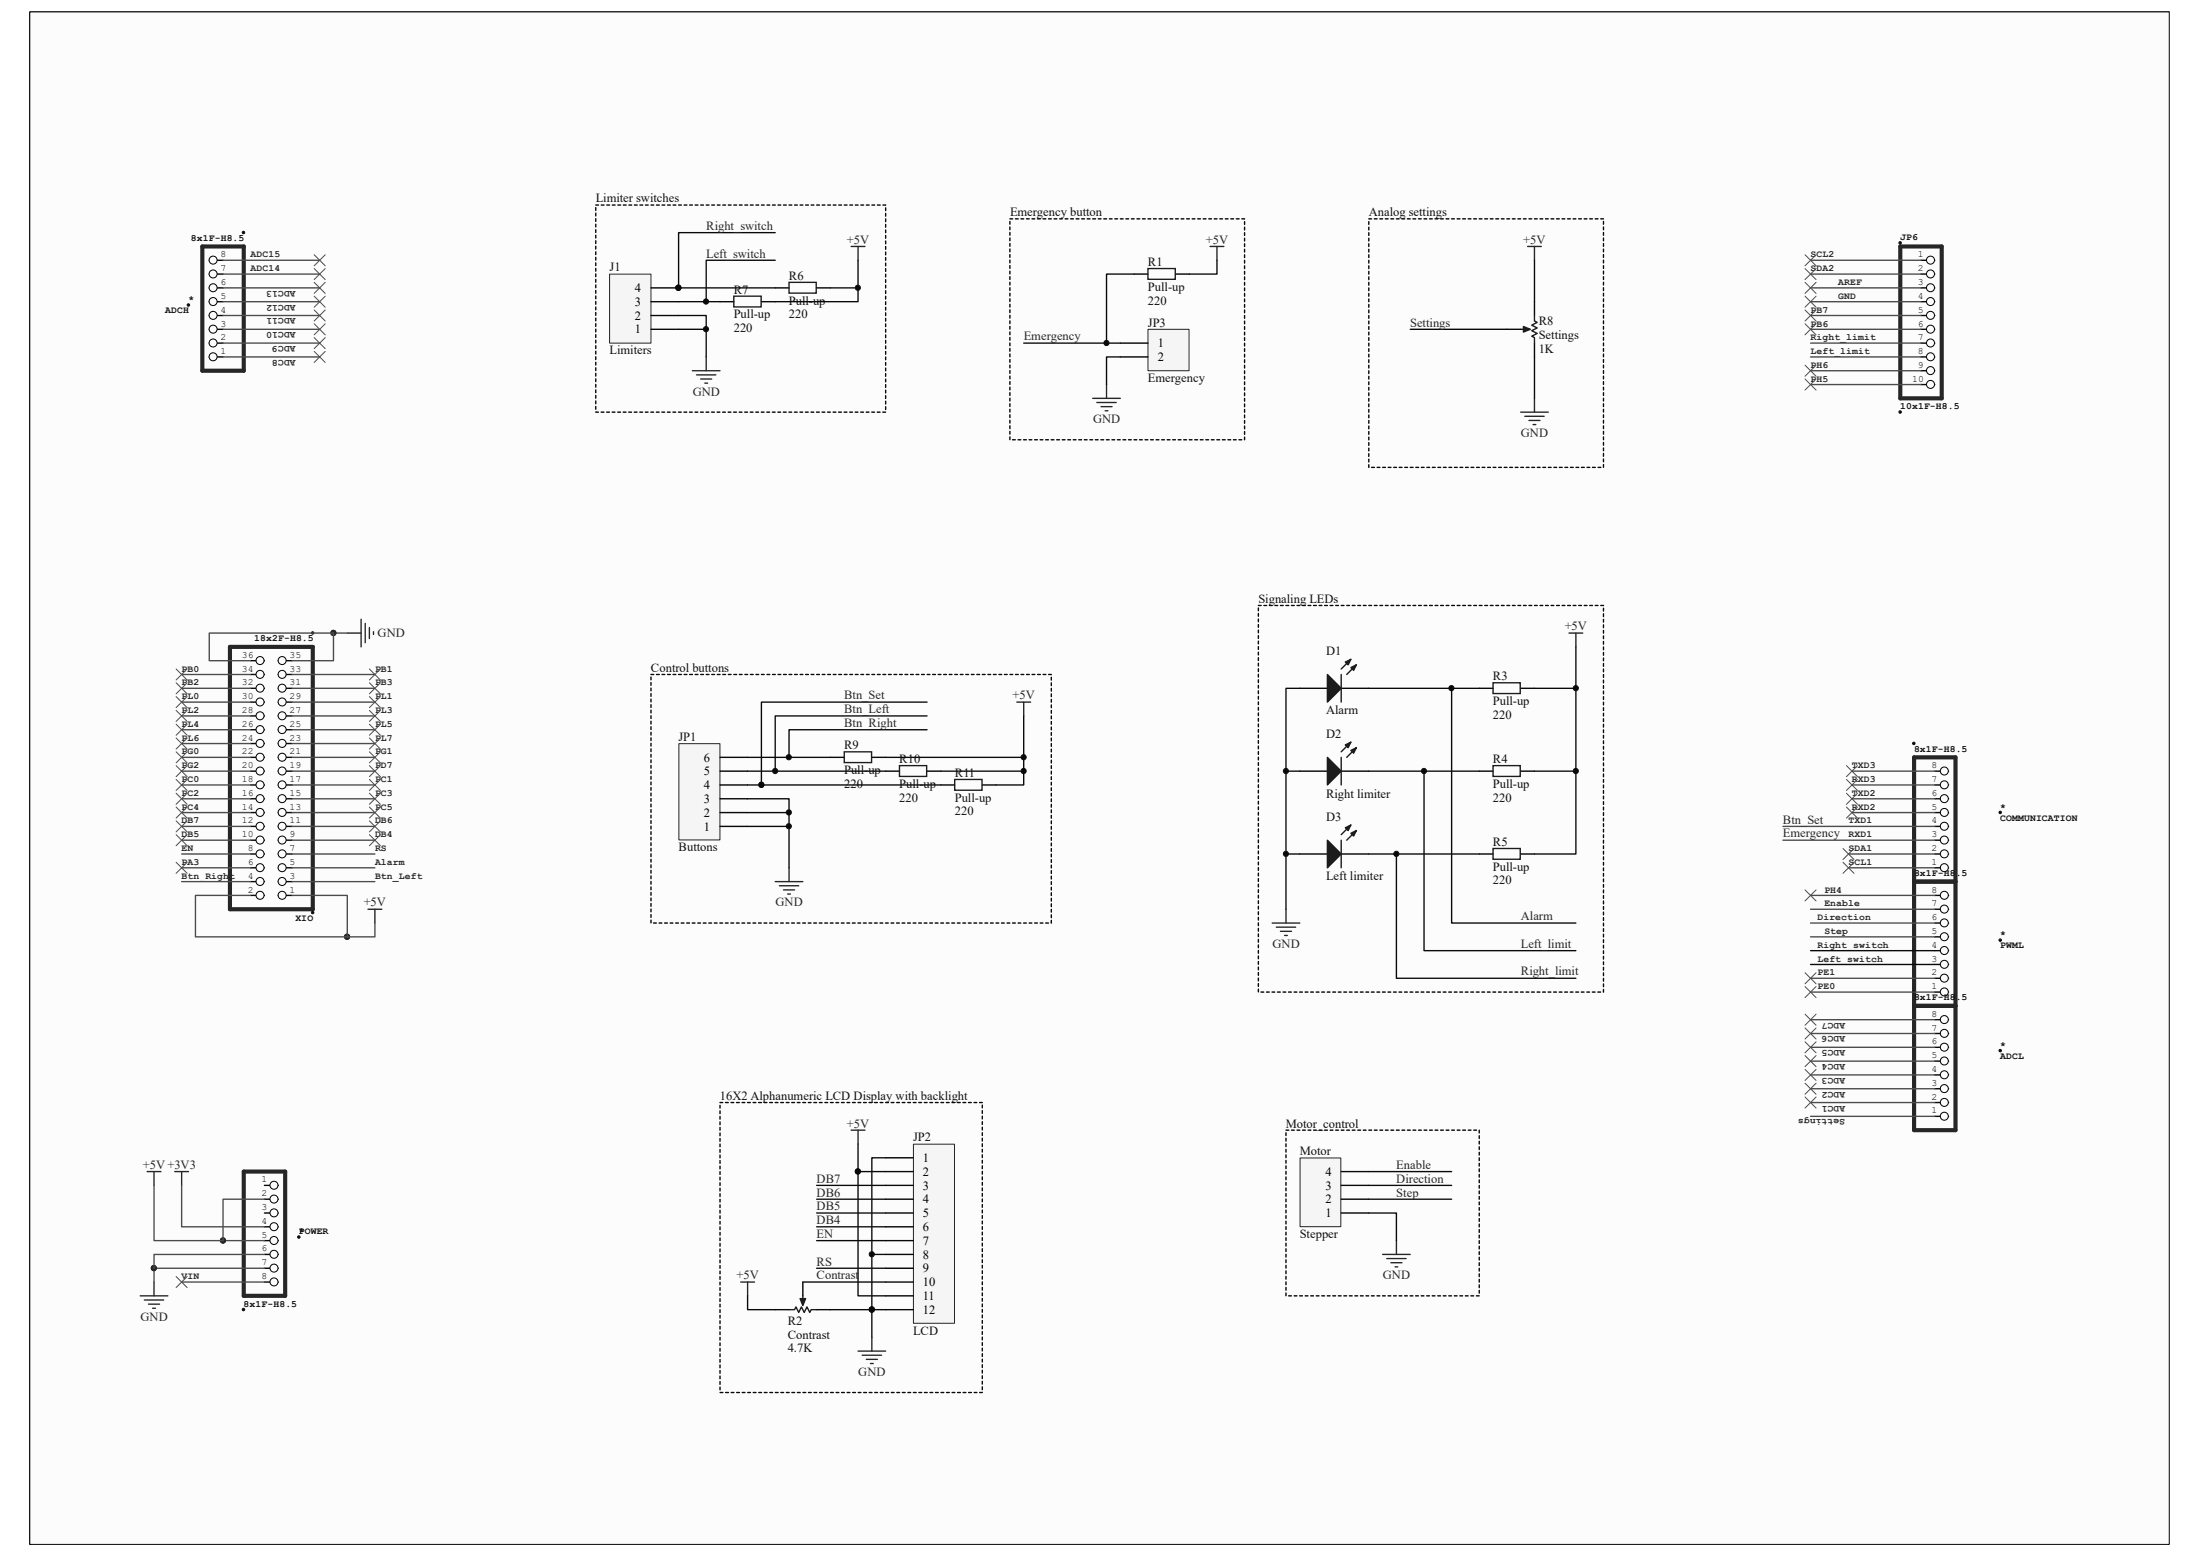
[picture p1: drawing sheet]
<svg xmlns="http://www.w3.org/2000/svg" width="297mm" height="210mm" viewBox="0 0 297 210" stroke-linecap="round" stroke-linejoin="round" font-family="sans-serif">
<path d="M4.1 1.7h288.8v206.7h-288.8z" fill="#fcfcfc"/>
<path d="M4 1.6h288.9v206.8h-288.9z" fill="none" stroke="#000" stroke-width=".14"/>
<path d="M4.1 1.7h288.8v206.7h-288.8z" fill="#fcfcfc"/>
<path d="M4 1.6h288.9v206.8h-288.9z" fill="none" stroke="#000" stroke-width=".14"/>
<g fill="#0e0e0e" stroke="#0e0e0e" stroke-width=".14">
<circle cx="20.8" cy="171.2" r=".35"/>
<circle cx="30.1" cy="167.4" r=".35"/>
<circle cx="45" cy="85.4" r=".35"/>
<circle cx="46.9" cy="126.4" r=".35"/>
</g>
<path d="M258.4 119h5.6v16.8h-5.6z" fill="none" stroke="#262626" stroke-width=".56"/>
<path d="M261.2 133.9h1.9" fill="none" stroke="#000" stroke-width=".19"/>
<circle cx="262.5" cy="133.9" r=".54" fill="#fcfcfc" stroke="#000" stroke-width=".14"/>
<path d="M261.2 132h1.9" fill="none" stroke="#000" stroke-width=".19"/>
<circle cx="262.5" cy="132" r=".54" fill="#fcfcfc" stroke="#000" stroke-width=".14"/>
<path d="M261.2 130.2h1.9" fill="none" stroke="#000" stroke-width=".19"/>
<circle cx="262.5" cy="130.2" r=".54" fill="#fcfcfc" stroke="#000" stroke-width=".14"/>
<path d="M261.2 128.3h1.9" fill="none" stroke="#000" stroke-width=".19"/>
<circle cx="262.5" cy="128.3" r=".54" fill="#fcfcfc" stroke="#000" stroke-width=".14"/>
<path d="M261.2 126.4h1.9" fill="none" stroke="#000" stroke-width=".19"/>
<circle cx="262.5" cy="126.4" r=".54" fill="#fcfcfc" stroke="#000" stroke-width=".14"/>
<path d="M261.2 124.6h1.9" fill="none" stroke="#000" stroke-width=".19"/>
<circle cx="262.5" cy="124.6" r=".54" fill="#fcfcfc" stroke="#000" stroke-width=".14"/>
<path d="M261.2 122.7h1.9" fill="none" stroke="#000" stroke-width=".19"/>
<circle cx="262.5" cy="122.7" r=".54" fill="#fcfcfc" stroke="#000" stroke-width=".14"/>
<path d="M261.2 120.9h1.9" fill="none" stroke="#000" stroke-width=".19"/>
<circle cx="262.5" cy="120.8" r=".54" fill="#fcfcfc" stroke="#000" stroke-width=".14"/>
<g fill="#0e0e0e" stroke="#0e0e0e" stroke-width=".14">
<circle cx="270" cy="126.9" r=".17"/>
<circle cx="258.4" cy="117.1" r=".17"/>
</g>
<path d="M258.4 135.8h5.6v16.7h-5.6z" fill="none" stroke="#262626" stroke-width=".56"/>
<path d="M261.2 150.7h1.9" fill="none" stroke="#000" stroke-width=".19"/>
<circle cx="262.5" cy="150.7" r=".54" fill="#fcfcfc" stroke="#000" stroke-width=".14"/>
<path d="M261.2 148.8h1.9" fill="none" stroke="#000" stroke-width=".19"/>
<circle cx="262.5" cy="148.8" r=".54" fill="#fcfcfc" stroke="#000" stroke-width=".14"/>
<path d="M261.2 146.9h1.9" fill="none" stroke="#000" stroke-width=".19"/>
<circle cx="262.5" cy="146.9" r=".54" fill="#fcfcfc" stroke="#000" stroke-width=".14"/>
<path d="M261.2 145.1h1.9" fill="none" stroke="#000" stroke-width=".19"/>
<circle cx="262.5" cy="145.1" r=".54" fill="#fcfcfc" stroke="#000" stroke-width=".14"/>
<path d="M261.2 143.2h1.9" fill="none" stroke="#000" stroke-width=".19"/>
<circle cx="262.5" cy="143.2" r=".54" fill="#fcfcfc" stroke="#000" stroke-width=".14"/>
<path d="M261.2 141.4h1.9" fill="none" stroke="#000" stroke-width=".19"/>
<circle cx="262.5" cy="141.3" r=".54" fill="#fcfcfc" stroke="#000" stroke-width=".14"/>
<path d="M261.2 139.5h1.9" fill="none" stroke="#000" stroke-width=".19"/>
<circle cx="262.5" cy="139.5" r=".54" fill="#fcfcfc" stroke="#000" stroke-width=".14"/>
<path d="M261.2 137.6h1.9" fill="none" stroke="#000" stroke-width=".19"/>
<circle cx="262.5" cy="137.6" r=".54" fill="#fcfcfc" stroke="#000" stroke-width=".14"/>
<g fill="#0e0e0e" stroke="#0e0e0e" stroke-width=".14">
<circle cx="270" cy="141.8" r=".17"/>
<circle cx="258.4" cy="133.9" r=".17"/>
</g>
<path d="M258.4 102.2h5.6v16.8h-5.6z" fill="none" stroke="#262626" stroke-width=".56"/>
<path d="M261.2 117.1h1.9" fill="none" stroke="#000" stroke-width=".19"/>
<circle cx="262.5" cy="117.1" r=".54" fill="#fcfcfc" stroke="#000" stroke-width=".14"/>
<path d="M261.2 115.3h1.9" fill="none" stroke="#000" stroke-width=".19"/>
<circle cx="262.5" cy="115.2" r=".54" fill="#fcfcfc" stroke="#000" stroke-width=".14"/>
<path d="M261.2 113.4h1.9" fill="none" stroke="#000" stroke-width=".19"/>
<circle cx="262.5" cy="113.4" r=".54" fill="#fcfcfc" stroke="#000" stroke-width=".14"/>
<path d="M261.2 111.5h1.9" fill="none" stroke="#000" stroke-width=".19"/>
<circle cx="262.5" cy="111.5" r=".54" fill="#fcfcfc" stroke="#000" stroke-width=".14"/>
<path d="M261.2 109.7h1.9" fill="none" stroke="#000" stroke-width=".19"/>
<circle cx="262.5" cy="109.7" r=".54" fill="#fcfcfc" stroke="#000" stroke-width=".14"/>
<path d="M261.2 107.8h1.9" fill="none" stroke="#000" stroke-width=".19"/>
<circle cx="262.5" cy="107.8" r=".54" fill="#fcfcfc" stroke="#000" stroke-width=".14"/>
<path d="M261.2 105.9h1.9" fill="none" stroke="#000" stroke-width=".19"/>
<circle cx="262.5" cy="105.9" r=".54" fill="#fcfcfc" stroke="#000" stroke-width=".14"/>
<path d="M261.2 104.1h1.9" fill="none" stroke="#000" stroke-width=".19"/>
<circle cx="262.5" cy="104.1" r=".54" fill="#fcfcfc" stroke="#000" stroke-width=".14"/>
<g fill="#0e0e0e" stroke="#0e0e0e" stroke-width=".14">
<circle cx="270" cy="109.7" r=".17"/>
<circle cx="258.4" cy="100.3" r=".17"/>
</g>
<path d="M27.3 33.3h5.6v16.7h-5.6z" fill="none" stroke="#262626" stroke-width=".56"/>
<path d="M28.2 48.2h1.9" fill="none" stroke="#000" stroke-width=".19"/>
<circle cx="28.8" cy="48.2" r=".54" fill="#fcfcfc" stroke="#000" stroke-width=".14"/>
<path d="M28.2 46.3h1.9" fill="none" stroke="#000" stroke-width=".19"/>
<circle cx="28.8" cy="46.3" r=".54" fill="#fcfcfc" stroke="#000" stroke-width=".14"/>
<path d="M28.2 44.4h1.9" fill="none" stroke="#000" stroke-width=".19"/>
<circle cx="28.8" cy="44.4" r=".54" fill="#fcfcfc" stroke="#000" stroke-width=".14"/>
<path d="M28.2 42.6h1.9" fill="none" stroke="#000" stroke-width=".19"/>
<circle cx="28.8" cy="42.6" r=".54" fill="#fcfcfc" stroke="#000" stroke-width=".14"/>
<path d="M28.2 40.7h1.9" fill="none" stroke="#000" stroke-width=".19"/>
<circle cx="28.8" cy="40.7" r=".54" fill="#fcfcfc" stroke="#000" stroke-width=".14"/>
<path d="M28.2 38.9h1.9" fill="none" stroke="#000" stroke-width=".19"/>
<circle cx="28.8" cy="38.8" r=".54" fill="#fcfcfc" stroke="#000" stroke-width=".14"/>
<path d="M28.2 37h1.9" fill="none" stroke="#000" stroke-width=".19"/>
<circle cx="28.8" cy="37" r=".54" fill="#fcfcfc" stroke="#000" stroke-width=".14"/>
<path d="M28.2 35.1h1.9" fill="none" stroke="#000" stroke-width=".19"/>
<circle cx="28.8" cy="35.1" r=".54" fill="#fcfcfc" stroke="#000" stroke-width=".14"/>
<g fill="#0e0e0e" stroke="#0e0e0e" stroke-width=".14">
<circle cx="25.4" cy="41.2" r=".17"/>
<circle cx="32.9" cy="31.4" r=".17"/>
</g>
<path d="M31 87.3h11.2v35.4h-11.2z" fill="none" stroke="#262626" stroke-width=".56"/>
<path d="M37.6 120.9h1.8" fill="none" stroke="#000" stroke-width=".19"/>
<circle cx="38.1" cy="120.8" r=".54" fill="#fcfcfc" stroke="#000" stroke-width=".14"/>
<path d="M33.8 120.9h1.9" fill="none" stroke="#000" stroke-width=".19"/>
<circle cx="35.1" cy="120.8" r=".54" fill="#fcfcfc" stroke="#000" stroke-width=".14"/>
<path d="M37.6 119h1.8" fill="none" stroke="#000" stroke-width=".19"/>
<circle cx="38.1" cy="119" r=".54" fill="#fcfcfc" stroke="#000" stroke-width=".14"/>
<path d="M33.8 119h1.9" fill="none" stroke="#000" stroke-width=".19"/>
<circle cx="35.1" cy="119" r=".54" fill="#fcfcfc" stroke="#000" stroke-width=".14"/>
<path d="M37.6 117.1h1.8" fill="none" stroke="#000" stroke-width=".19"/>
<circle cx="38.1" cy="117.1" r=".54" fill="#fcfcfc" stroke="#000" stroke-width=".14"/>
<path d="M33.8 117.1h1.9" fill="none" stroke="#000" stroke-width=".19"/>
<circle cx="35.1" cy="117.1" r=".54" fill="#fcfcfc" stroke="#000" stroke-width=".14"/>
<path d="M37.6 115.3h1.8" fill="none" stroke="#000" stroke-width=".19"/>
<circle cx="38.1" cy="115.2" r=".54" fill="#fcfcfc" stroke="#000" stroke-width=".14"/>
<path d="M33.8 115.3h1.9" fill="none" stroke="#000" stroke-width=".19"/>
<circle cx="35.1" cy="115.2" r=".54" fill="#fcfcfc" stroke="#000" stroke-width=".14"/>
<path d="M37.6 113.4h1.8" fill="none" stroke="#000" stroke-width=".19"/>
<circle cx="38.1" cy="113.4" r=".54" fill="#fcfcfc" stroke="#000" stroke-width=".14"/>
<path d="M33.8 113.4h1.9" fill="none" stroke="#000" stroke-width=".19"/>
<circle cx="35.1" cy="113.4" r=".54" fill="#fcfcfc" stroke="#000" stroke-width=".14"/>
<path d="M37.6 111.5h1.8" fill="none" stroke="#000" stroke-width=".19"/>
<circle cx="38.1" cy="111.5" r=".54" fill="#fcfcfc" stroke="#000" stroke-width=".14"/>
<path d="M33.8 111.5h1.9" fill="none" stroke="#000" stroke-width=".19"/>
<circle cx="35.1" cy="111.5" r=".54" fill="#fcfcfc" stroke="#000" stroke-width=".14"/>
<path d="M37.6 109.7h1.8" fill="none" stroke="#000" stroke-width=".19"/>
<circle cx="38.1" cy="109.7" r=".54" fill="#fcfcfc" stroke="#000" stroke-width=".14"/>
<path d="M33.8 109.7h1.9" fill="none" stroke="#000" stroke-width=".19"/>
<circle cx="35.1" cy="109.7" r=".54" fill="#fcfcfc" stroke="#000" stroke-width=".14"/>
<path d="M37.6 107.8h1.8" fill="none" stroke="#000" stroke-width=".19"/>
<circle cx="38.1" cy="107.8" r=".54" fill="#fcfcfc" stroke="#000" stroke-width=".14"/>
<path d="M33.8 107.8h1.9" fill="none" stroke="#000" stroke-width=".19"/>
<circle cx="35.1" cy="107.8" r=".54" fill="#fcfcfc" stroke="#000" stroke-width=".14"/>
<path d="M37.6 105.9h1.8" fill="none" stroke="#000" stroke-width=".19"/>
<circle cx="38.1" cy="105.9" r=".54" fill="#fcfcfc" stroke="#000" stroke-width=".14"/>
<path d="M33.8 105.9h1.9" fill="none" stroke="#000" stroke-width=".19"/>
<circle cx="35.1" cy="105.9" r=".54" fill="#fcfcfc" stroke="#000" stroke-width=".14"/>
<path d="M37.6 104.1h1.8" fill="none" stroke="#000" stroke-width=".19"/>
<circle cx="38.1" cy="104.1" r=".54" fill="#fcfcfc" stroke="#000" stroke-width=".14"/>
<path d="M33.8 104.1h1.9" fill="none" stroke="#000" stroke-width=".19"/>
<circle cx="35.1" cy="104.1" r=".54" fill="#fcfcfc" stroke="#000" stroke-width=".14"/>
<path d="M37.6 102.2h1.8" fill="none" stroke="#000" stroke-width=".19"/>
<circle cx="38.1" cy="102.2" r=".54" fill="#fcfcfc" stroke="#000" stroke-width=".14"/>
<path d="M33.8 102.2h1.9" fill="none" stroke="#000" stroke-width=".19"/>
<circle cx="35.1" cy="102.2" r=".54" fill="#fcfcfc" stroke="#000" stroke-width=".14"/>
<path d="M37.6 100.4h1.8" fill="none" stroke="#000" stroke-width=".19"/>
<circle cx="38.1" cy="100.3" r=".54" fill="#fcfcfc" stroke="#000" stroke-width=".14"/>
<path d="M33.8 100.4h1.9" fill="none" stroke="#000" stroke-width=".19"/>
<circle cx="35.1" cy="100.3" r=".54" fill="#fcfcfc" stroke="#000" stroke-width=".14"/>
<path d="M37.6 98.5h1.8" fill="none" stroke="#000" stroke-width=".19"/>
<circle cx="38.1" cy="98.5" r=".54" fill="#fcfcfc" stroke="#000" stroke-width=".14"/>
<path d="M33.8 98.5h1.9" fill="none" stroke="#000" stroke-width=".19"/>
<circle cx="35.1" cy="98.5" r=".54" fill="#fcfcfc" stroke="#000" stroke-width=".14"/>
<path d="M37.6 96.6h1.8" fill="none" stroke="#000" stroke-width=".19"/>
<circle cx="38.1" cy="96.6" r=".54" fill="#fcfcfc" stroke="#000" stroke-width=".14"/>
<path d="M33.8 96.6h1.9" fill="none" stroke="#000" stroke-width=".19"/>
<circle cx="35.1" cy="96.6" r=".54" fill="#fcfcfc" stroke="#000" stroke-width=".14"/>
<path d="M37.6 94.8h1.8" fill="none" stroke="#000" stroke-width=".19"/>
<circle cx="38.1" cy="94.7" r=".54" fill="#fcfcfc" stroke="#000" stroke-width=".14"/>
<path d="M33.8 94.8h1.9" fill="none" stroke="#000" stroke-width=".19"/>
<circle cx="35.1" cy="94.7" r=".54" fill="#fcfcfc" stroke="#000" stroke-width=".14"/>
<path d="M37.6 92.9h1.8" fill="none" stroke="#000" stroke-width=".19"/>
<circle cx="38.1" cy="92.9" r=".54" fill="#fcfcfc" stroke="#000" stroke-width=".14"/>
<path d="M33.8 92.9h1.9" fill="none" stroke="#000" stroke-width=".19"/>
<circle cx="35.1" cy="92.9" r=".54" fill="#fcfcfc" stroke="#000" stroke-width=".14"/>
<path d="M37.6 91h1.8" fill="none" stroke="#000" stroke-width=".19"/>
<circle cx="38.1" cy="91" r=".54" fill="#fcfcfc" stroke="#000" stroke-width=".14"/>
<path d="M33.8 91h1.9" fill="none" stroke="#000" stroke-width=".19"/>
<circle cx="35.1" cy="91" r=".54" fill="#fcfcfc" stroke="#000" stroke-width=".14"/>
<path d="M37.6 89.2h1.8" fill="none" stroke="#000" stroke-width=".19"/>
<circle cx="38.1" cy="89.2" r=".54" fill="#fcfcfc" stroke="#000" stroke-width=".14"/>
<path d="M33.8 89.2h1.9" fill="none" stroke="#000" stroke-width=".19"/>
<circle cx="35.1" cy="89.2" r=".54" fill="#fcfcfc" stroke="#000" stroke-width=".14"/>
<g fill="#0e0e0e" stroke="#0e0e0e" stroke-width=".14">
<circle cx="42.2" cy="123.2" r=".17"/>
<circle cx="42.2" cy="85.4" r=".17"/>
</g>
<path d="M256.5 33.3h5.6v20.5h-5.6z" fill="none" stroke="#262626" stroke-width=".56"/>
<path d="M259.3 35.1h1.9" fill="none" stroke="#000" stroke-width=".19"/>
<circle cx="260.6" cy="35.1" r=".54" fill="#fcfcfc" stroke="#000" stroke-width=".14"/>
<path d="M259.3 37h1.9" fill="none" stroke="#000" stroke-width=".19"/>
<circle cx="260.6" cy="37" r=".54" fill="#fcfcfc" stroke="#000" stroke-width=".14"/>
<path d="M259.3 38.9h1.9" fill="none" stroke="#000" stroke-width=".19"/>
<circle cx="260.6" cy="38.8" r=".54" fill="#fcfcfc" stroke="#000" stroke-width=".14"/>
<path d="M259.3 40.7h1.9" fill="none" stroke="#000" stroke-width=".19"/>
<circle cx="260.6" cy="40.7" r=".54" fill="#fcfcfc" stroke="#000" stroke-width=".14"/>
<path d="M259.3 42.6h1.9" fill="none" stroke="#000" stroke-width=".19"/>
<circle cx="260.6" cy="42.6" r=".54" fill="#fcfcfc" stroke="#000" stroke-width=".14"/>
<path d="M259.3 44.4h1.9" fill="none" stroke="#000" stroke-width=".19"/>
<circle cx="260.6" cy="44.4" r=".54" fill="#fcfcfc" stroke="#000" stroke-width=".14"/>
<path d="M259.3 46.3h1.9" fill="none" stroke="#000" stroke-width=".19"/>
<circle cx="260.6" cy="46.3" r=".54" fill="#fcfcfc" stroke="#000" stroke-width=".14"/>
<path d="M259.3 48.2h1.9" fill="none" stroke="#000" stroke-width=".19"/>
<circle cx="260.6" cy="48.2" r=".54" fill="#fcfcfc" stroke="#000" stroke-width=".14"/>
<path d="M259.3 50h1.9" fill="none" stroke="#000" stroke-width=".19"/>
<circle cx="260.6" cy="50" r=".54" fill="#fcfcfc" stroke="#000" stroke-width=".14"/>
<path d="M259.3 51.9h1.9" fill="none" stroke="#000" stroke-width=".19"/>
<circle cx="260.6" cy="51.9" r=".54" fill="#fcfcfc" stroke="#000" stroke-width=".14"/>
<g fill="#0e0e0e" stroke="#0e0e0e" stroke-width=".14">
<circle cx="256.5" cy="32.8" r=".17"/>
<circle cx="256.5" cy="55.6" r=".17"/>
</g>
<path d="M32.9 158.1h5.6v16.8h-5.6z" fill="none" stroke="#262626" stroke-width=".56"/>
<path d="M35.7 160h1.9" fill="none" stroke="#000" stroke-width=".19"/>
<circle cx="37" cy="160" r=".54" fill="#fcfcfc" stroke="#000" stroke-width=".14"/>
<path d="M35.7 161.9h1.9" fill="none" stroke="#000" stroke-width=".19"/>
<circle cx="37" cy="161.8" r=".54" fill="#fcfcfc" stroke="#000" stroke-width=".14"/>
<path d="M35.7 163.7h1.9" fill="none" stroke="#000" stroke-width=".19"/>
<circle cx="37" cy="163.7" r=".54" fill="#fcfcfc" stroke="#000" stroke-width=".14"/>
<path d="M35.7 165.6h1.9" fill="none" stroke="#000" stroke-width=".19"/>
<circle cx="37" cy="165.6" r=".54" fill="#fcfcfc" stroke="#000" stroke-width=".14"/>
<path d="M35.7 167.4h1.9" fill="none" stroke="#000" stroke-width=".19"/>
<circle cx="37" cy="167.4" r=".54" fill="#fcfcfc" stroke="#000" stroke-width=".14"/>
<path d="M35.7 169.3h1.9" fill="none" stroke="#000" stroke-width=".19"/>
<circle cx="37" cy="169.3" r=".54" fill="#fcfcfc" stroke="#000" stroke-width=".14"/>
<path d="M35.7 171.2h1.9" fill="none" stroke="#000" stroke-width=".19"/>
<circle cx="37" cy="171.2" r=".54" fill="#fcfcfc" stroke="#000" stroke-width=".14"/>
<path d="M35.7 173h1.9" fill="none" stroke="#000" stroke-width=".19"/>
<circle cx="37" cy="173" r=".54" fill="#fcfcfc" stroke="#000" stroke-width=".14"/>
<g fill="#0e0e0e" stroke="#0e0e0e" stroke-width=".14">
<circle cx="40.3" cy="167" r=".17"/>
<circle cx="32.9" cy="176.7" r=".17"/>
</g>
<g fill="none" stroke="#262626" stroke-width=".19">
<path d="M46.9 85.4h1.8M48.7 83.6v3.7M49.3 84.1v2.7M49.9 84.7v1.5M50.4 85.3v.3M49.7 122.7h1.8M50.6 122.7v1.9M19.9 158.1h1.8M20.8 158.1v1.9M23.6 158.1h1.9M24.5 158.1v1.9M18.9 174.9h3.8"/>
<path d="M19.5 175.5h2.6M20.1 176h1.4M20.6 176.6h.4M20.8 173v1.9"/>
</g>
<g fill="none" stroke="#4c4c4c" stroke-width=".19">
<path d="M30.1 38.9h13.1M30.1 37h13.1M30.1 35.1h13.1M244.4 38.9h14.9M244.4 37h14.9M244.4 35.1h14.9M30.1 40.7h13.1M30.1 46.3h13.1M30.1 48.2h13.1M30.1 44.4h13.1M30.1 42.6h13.1M244.4 40.7h14.9"/>
<path d="M244.4 46.3h14.9M244.4 48.2h14.9M244.4 44.4h14.9M244.4 42.6h14.9M244.4 51.9h14.9M244.4 50h14.9M24.5 92.9h9.3M24.5 91h9.3M24.5 94.8h9.3M24.5 96.6h9.3M24.5 98.5h9.3M39.4 92.9h11.2"/>
<path d="M39.4 91h11.2M39.4 94.8h11.2M39.4 96.6h11.2M39.4 98.5h11.2M45 85.4h-16.8v3.8h5.6M45 85.4v3.8h-5.6M45 85.4h1.9M24.5 115.3h9.3M24.5 117.1h9.3M24.5 113.4h9.3M24.5 111.5h9.3M24.5 109.7h9.3"/>
<path d="M24.5 105.9h9.3M24.5 107.8h9.3M24.5 104.1h9.3M24.5 102.2h9.3M24.5 119h9.3M24.5 100.4h9.3M39.4 115.3h11.2M39.4 117.1h11.2M39.4 113.4h11.2M39.4 111.5h11.2M39.4 109.7h11.2M39.4 105.9h11.2"/>
<path d="M39.4 107.8h11.2M39.4 104.1h11.2M39.4 102.2h11.2M39.4 119h11.2M39.4 100.4h11.2M240.7 113.4h20.5M240.7 111.5h20.5M249.6 115.3h11.6M249.6 117.1h11.6M250 109.7h11.2M250 105.9h11.2M250 107.8h11.2"/>
<path d="M250 104.1h11.2M33.8 120.9h-7.4v5.5h20.5M39.4 120.9h7.5v5.5M50.6 124.6v1.8h-3.7M244.4 139.5h16.8M244.4 137.6h16.8M244.4 132h16.8M244.4 133.9h16.8M244.4 122.7h16.8M244.4 120.9h16.8M244.4 126.4h16.8M244.4 124.6h16.8"/>
<path d="M20.8 160v7.4h9.3M24.5 160v5.6h11.2M244.4 150.7h16.8M244.4 146.9h16.8M244.4 148.8h16.8M244.4 145.1h16.8M244.4 143.2h16.8M244.4 141.4h16.8M20.8 171.2h14.9M20.8 171.2v1.8M24.5 173h11.2M30.1 167.4h5.6"/>
<path d="M35.7 169.3h-14.9v1.9M35.7 161.9h-5.6v5.5"/>
</g>
<g fill="#262626" stroke="#262626" stroke-width=".14">
<circle cx="30.1" cy="167.4" r=".35"/>
<circle cx="46.9" cy="126.4" r=".35"/>
<circle cx="20.8" cy="171.2" r=".35"/>
<circle cx="45" cy="85.4" r=".35"/>
</g>
<path d="M82.3 37h5.6v9.3h-5.6z" fill="#f5f5f5"/>
<path d="M82.3 37h5.6v9.3h-5.6z" fill="none" stroke="#262626" stroke-width=".14"/>
<path d="M87.9 38.9h3.7M87.9 44.4h3.7M87.9 42.6h3.7M87.9 40.7h3.7" fill="none" stroke="#000" stroke-width=".19"/>
<circle cx="91.6" cy="38.8" r=".35" fill="#0e0e0e" stroke="#0e0e0e" stroke-width=".14"/>
<path d="M91.7 100.4h5.5v13h-5.5z" fill="#f5f5f5"/>
<path d="M91.7 100.4h5.5v13h-5.5z" fill="none" stroke="#262626" stroke-width=".14"/>
<path d="M97.2 111.5h3.7M97.2 109.7h3.7M97.2 107.8h3.7M97.2 105.9h3.7M97.2 104.1h3.7M97.2 102.2h3.7" fill="none" stroke="#000" stroke-width=".19"/>
<path d="M123.4 154.5h5.5v24.1h-5.5z" fill="#f5f5f5"/>
<path d="M123.3 154.4h5.6v24.2h-5.6z" fill="none" stroke="#262626" stroke-width=".14"/>
<g fill="none" stroke="#000" stroke-width=".19">
<path d="M175.5 92.9h3.7M181.1 92.9h3.7M175.5 104.1h3.7M175.5 115.3h3.7M181.1 104.1h3.7M181.1 115.3h3.7M119.6 156.3h3.7M119.6 158.1h3.7M119.6 160h3.7M119.6 161.9h3.7M119.6 163.7h3.7M119.6 165.6h3.7"/>
<path d="M119.6 167.4h3.7M119.6 169.3h3.7M119.6 171.2h3.7M119.6 173h3.7M119.6 174.9h3.7M119.6 176.8h3.7"/>
</g>
<g fill="#1c1c1c" stroke="#1c1c1c" stroke-width=".19">
<path d="M179.2 91l1.9 1.9-1.9 1.9z"/>
<path d="M182.4 90.1l.7-.4-.4 .8z"/>
<path d="M181.6 89.4l.8-.4-.4 .7z"/>
<path d="M179.2 102.2l1.9 1.9-1.9 1.8z"/>
<path d="M182.4 101.3l.7-.4-.4 .8z"/>
<path d="M181.6 100.5l.8-.3-.4 .7z"/>
<path d="M179.2 113.4l1.9 1.9-1.9 1.8z"/>
<path d="M182.4 112.5l.7-.4-.4 .7z"/>
<path d="M181.6 111.7l.8-.3-.4 .7z"/>
</g>
<path d="M181.1 91v3.8M182.4 89l-1.3 1.3M183.1 89.7l-1.3 1.3M181.1 102.2v3.7M181.1 113.4v3.7M182.4 100.2l-1.3 1.3M182.4 111.4l-1.3 1.3M183.1 100.9l-1.3 1.3M183.1 112.1l-1.3 1.3" fill="none" stroke="#1c1c1c" stroke-width=".19"/>
<path d="M155 44.5h5.5v5.5h-5.5z" fill="#f5f5f5"/>
<path d="M155 44.4h5.5v5.6h-5.5z" fill="none" stroke="#262626" stroke-width=".14"/>
<g fill="none" stroke="#000" stroke-width=".19">
<path d="M104.7 38.9h1.8M110.2 38.9h1.9M153.1 37h1.9M158.7 37h1.9M97.2 40.7h1.9M102.8 40.7h1.9M151.3 46.3h3.7M151.3 48.2h3.7M203.4 44.4h1.9M207.2 40.7v1.9M207.2 46.3v1.9M199.7 92.9h1.9"/>
<path d="M205.3 92.9h1.9M112.1 102.2h1.9M117.7 102.2h1.9M119.6 104.1h1.8M125.2 104.1h1.8M127 105.9h1.9M132.6 105.9h1.9M199.7 104.1h1.9M199.7 115.3h1.9M205.3 104.1h1.9M205.3 115.3h1.9M104.7 176.8h1.8"/>
<path d="M108.4 173v1.9M110.2 176.8h1.9"/>
</g>
<g fill="none" stroke="#1c1c1c" stroke-width=".19">
<path d="M99.1 40h3.7v1.4h-3.7zM106.5 38.1h3.7v1.5h-3.7zM155 36.2h3.7v1.5h-3.7zM205.3 44.4h.9M207.2 42.6v.7l.3 .2-.7 .4 .7 .4-.7 .3 .7 .4-.7 .4 .4 .2v.7M201.6 92.2h3.6v1.4h-3.6zM114 101.5h3.7v1.4h-3.7zM121.4 103.3h3.7v1.5h-3.7zM128.9 105.2h3.7v1.5h-3.7zM201.6 103.3h3.6v1.5h-3.6zM201.6 114.5h3.6v1.5h-3.6zM106.5 176.8h.8l.2-.4 .3 .7 .4-.7 .4 .7 .3-.7 .4 .7 .2-.3h.7"/>
<path d="M108.4 174.9v.9"/>
</g>
<g fill="#1c1c1c" stroke="#1c1c1c" stroke-width=".19">
<path d="M205.7 44.1l.9 .3-.9 .4z"/>
<path d="M108 175.3h.8l-.4 .9z"/>
</g>
<g fill="none" stroke="#262626" stroke-width=".19">
<path d="M114.9 33.3h1.9M115.8 33.3v1.8M163.4 33.3h1.8M164.3 33.3v1.8M206.2 33.3h1.9M207.2 33.3v1.8M93.5 50h3.7M94 50.6h2.6M94.6 51.2h1.5M95.2 51.7h.3M95.3 48.2v1.8M147.5 53.8h3.8"/>
<path d="M148.1 54.3h2.6M148.6 54.9h1.5M149.2 55.4h.4M149.4 51.9v1.9M205.3 55.6h3.7M205.9 56.2h2.6M206.4 56.7h1.5M207 57.3h.3M207.2 53.8v1.8M137.3 94.8h1.8M138.2 94.8v1.8M211.8 85.4h1.9"/>
<path d="M212.8 85.4v1.9M104.7 119h3.7M105.2 119.6h2.6M106.5 117.1v1.9M105.8 120.1h1.5M106.3 120.7h.4M171.8 124.6h3.7M172.3 125.1h2.6M172.9 125.7h1.5M173.4 126.3h.4M173.6 122.7v1.9M114.9 152.5h1.9"/>
<path d="M115.8 152.5v1.9M100 173h1.9M100.9 173v1.9M115.8 182.4h3.8M116.4 182.9h2.6M117 183.5h1.5M117.5 184h.4M117.7 180.5v1.9"/>
</g>
<g fill="none" stroke="#0e0e0e" stroke-width=".19">
<path d="M104.7 31.4h-13.1v7.5h13.1M104.7 35.1h-9.4v5.6M112.1 38.9h3.7M115.8 35.1v5.6h-11.1M153.1 37h-3.7v9.3M164.3 35.1v1.9h-3.7M207.2 35.1v5.6M91.6 42.6h3.7v5.6M91.6 40.7h5.6M91.6 44.4h3.7M138.2 46.3h13.1M151.3 48.2h-1.9v3.7"/>
<path d="M190.4 44.4h13M207.2 48.2v5.6M125.2 98.5h-18.7v3.7M125.2 96.6h-20.5v7.5M125.2 94.8h-22.4v11.1h-1.9M138.2 96.6v9.3h-3.7M175.5 92.9h-1.9v29.8M184.8 92.9h14.9M196 92.9v31.7h16.8M207.2 92.9h5.6M212.8 87.3v28h-5.6M100.9 107.8h5.6v9.3"/>
<path d="M100.9 104.1h18.7M100.9 102.2h11.2M100.9 109.7h5.6M100.9 111.5h5.6M102.8 105.9h24.2M119.6 102.2h18.6M127 104.1h11.2M173.6 104.1h1.9M173.6 115.3h1.9M184.8 104.1h14.9M184.8 115.3h14.9M188.5 115.3v16.7h24.3"/>
<path d="M192.3 104.1v24.2h20.5M207.2 104.1h5.6M244.4 130.2h16.8M244.4 128.3h16.8M110.2 160h9.4M115.8 154.4v3.7M119.6 156.3h-1.9v20.5h-5.6M119.6 158.1h-3.8v16.8h3.8M100.9 174.9v1.9h3.8M108.4 173h11.2M110.2 171.2h9.4M110.2 167.4h9.4"/>
<path d="M110.2 161.9h9.4M110.2 163.7h9.4M110.2 165.6h9.4M117.7 169.3h1.9M119.6 176.8h-1.9v3.7"/>
</g>
<g fill="#0e0e0e" stroke="#0e0e0e" stroke-width=".14">
<circle cx="117.7" cy="176.7" r=".35"/>
<circle cx="115.8" cy="158.1" r=".35"/>
<circle cx="117.7" cy="169.3" r=".35"/>
<circle cx="149.4" cy="46.3" r=".35"/>
<circle cx="173.6" cy="104.1" r=".35"/>
<circle cx="173.6" cy="115.2" r=".35"/>
<circle cx="212.7" cy="104.1" r=".35"/>
<circle cx="212.7" cy="92.9" r=".35"/>
<circle cx="188.5" cy="115.2" r=".35"/>
<circle cx="192.2" cy="104.1" r=".35"/>
<circle cx="195.9" cy="92.9" r=".35"/>
<circle cx="115.8" cy="38.8" r=".35"/>
<circle cx="91.6" cy="38.8" r=".35"/>
<circle cx="95.3" cy="40.7" r=".35"/>
<circle cx="95.3" cy="44.4" r=".35"/>
<circle cx="106.5" cy="109.7" r=".35"/>
<circle cx="106.5" cy="111.5" r=".35"/>
<circle cx="106.5" cy="102.2" r=".35"/>
<circle cx="104.6" cy="104.1" r=".35"/>
<circle cx="102.8" cy="105.9" r=".35"/>
<circle cx="138.2" cy="104.1" r=".35"/>
<circle cx="138.2" cy="102.2" r=".35"/>
</g>
<path d="M80.4 27.7h39.2v27.9h-39.2v-27.9M136.3 29.5h31.7v29.9h-31.7v-29.9M216.5 29.5h-31.7v33.6h31.7v-33.6M87.9 91h54v33.6h-54v-33.6M169.9 81.7h46.6v52.2h-46.6v-52.2M132.6 148.8h-35.4v39.1h35.4v-39.1" fill="none" stroke="#000" stroke-width=".19" stroke-dasharray=".4 .4"/>
<g fill="none" stroke="#4c4c4c" stroke-width=".14">
<path d="M42.4 34.4l1.5 1.5M42.4 36.2l1.5 1.5M42.4 38.1l1.5 1.5M42.4 40l1.5 1.5M43.9 34.4l-1.5 1.5M43.9 36.2l-1.5 1.5M43.9 38.1l-1.5 1.5M43.9 40l-1.5 1.5M243.7 34.4l1.5 1.5M243.7 36.2l1.5 1.5M243.7 38.1l1.5 1.5M243.7 40l1.5 1.5"/>
<path d="M245.2 34.4l-1.5 1.5M245.2 36.2l-1.5 1.5M245.2 38.1l-1.5 1.5M245.2 40l-1.5 1.5M42.4 41.8l1.5 1.5M42.4 43.7l1.5 1.5M42.4 45.6l1.5 1.5M42.4 47.4l1.5 1.5M43.9 41.8l-1.5 1.5M43.9 43.7l-1.5 1.5M43.9 45.6l-1.5 1.5M43.9 47.4l-1.5 1.5"/>
<path d="M243.7 41.8l1.5 1.5M243.7 43.7l1.5 1.5M243.7 49.3l1.5 1.5M243.7 51.2l1.5 1.4M245.2 41.8l-1.5 1.5M245.2 43.7l-1.5 1.5M245.2 49.3l-1.5 1.5M245.2 51.2l-1.5 1.4M23.8 99.6l1.5 1.5M23.8 97.7l1.5 1.5M23.8 95.9l1.5 1.5M23.8 94l1.5 1.5"/>
<path d="M23.8 92.2l1.5 1.4M23.8 90.3l1.5 1.5M25.3 99.6l-1.5 1.5M25.3 97.7l-1.5 1.5M25.3 95.9l-1.5 1.5M25.3 94l-1.5 1.5M25.3 92.2l-1.5 1.4M25.3 90.3l-1.5 1.5M49.9 90.3l1.5 1.5M49.9 92.2l1.5 1.4M49.9 94l1.5 1.5M49.9 95.9l1.5 1.5"/>
<path d="M49.9 97.7l1.5 1.5M49.9 99.6l1.5 1.5M51.4 90.3l-1.5 1.5M51.4 92.2l-1.5 1.4M51.4 94l-1.5 1.5M51.4 95.9l-1.5 1.5M51.4 97.7l-1.5 1.5M51.4 99.6l-1.5 1.5M23.8 116.4l1.5 1.5M23.8 112.7l1.5 1.4M23.8 110.8l1.5 1.5M23.8 108.9l1.5 1.5"/>
<path d="M23.8 107.1l1.5 1.5M23.8 105.2l1.5 1.5M23.8 103.3l1.5 1.5M23.8 101.5l1.5 1.5M25.3 116.4l-1.5 1.5M25.3 112.7l-1.5 1.4M25.3 110.8l-1.5 1.5M25.3 108.9l-1.5 1.5M25.3 107.1l-1.5 1.5M25.3 105.2l-1.5 1.5M25.3 103.3l-1.5 1.5M25.3 101.5l-1.5 1.5"/>
<path d="M49.9 101.5l1.5 1.5M49.9 103.3l1.5 1.5M49.9 105.2l1.5 1.5M49.9 107.1l1.5 1.5M49.9 108.9l1.5 1.5M49.9 110.8l1.5 1.5M49.9 112.7l1.5 1.4M51.4 101.5l-1.5 1.5M51.4 103.3l-1.5 1.5M51.4 105.2l-1.5 1.5M51.4 107.1l-1.5 1.5M51.4 108.9l-1.5 1.5"/>
<path d="M51.4 110.8l-1.5 1.5M51.4 112.7l-1.5 1.4M248.8 116.4l1.5 1.5M248.8 114.5l1.5 1.5M249.3 108.9l1.5 1.5M249.3 107.1l1.5 1.5M249.3 105.2l1.5 1.5M249.3 103.3l1.5 1.5M250.3 116.4l-1.5 1.5M250.3 114.5l-1.5 1.5M250.8 108.9l-1.5 1.5M250.8 107.1l-1.5 1.5"/>
<path d="M250.8 105.2l-1.5 1.5M250.8 103.3l-1.5 1.5M243.7 138.7l1.5 1.5M243.7 136.9l1.5 1.5M243.7 133.2l1.5 1.4M243.7 131.3l1.5 1.5M243.7 120.1l1.5 1.5M245.2 138.7l-1.5 1.5M245.2 136.9l-1.5 1.5M245.2 133.2l-1.5 1.4M245.2 131.3l-1.5 1.5M245.2 120.1l-1.5 1.5"/>
<path d="M243.7 148.1l1.5 1.5M243.7 146.2l1.5 1.5M243.7 144.3l1.5 1.5M243.7 142.5l1.5 1.5M243.7 140.6l1.5 1.5M245.2 148.1l-1.5 1.5M245.2 146.2l-1.5 1.5M245.2 144.3l-1.5 1.5M245.2 142.5l-1.5 1.5M245.2 140.6l-1.5 1.5M23.8 172.3l1.5 1.5M25.3 172.3l-1.5 1.5"/>
</g>
<path d="M175.6 156.3h5.4v9.3h-5.4z" fill="#f5f5f5"/>
<path d="M175.5 156.3h5.5v9.3h-5.5z" fill="none" stroke="#262626" stroke-width=".14"/>
<path d="M181.1 160h3.7M181.1 158.1h3.7M181.1 163.7h3.7M181.1 161.9h3.7" fill="none" stroke="#000" stroke-width=".19"/>
<path d="M186.7 169.3h3.7M187.2 169.9h2.6M187.8 170.4h1.5M188.3 171h.4M188.5 167.4v1.9" fill="none" stroke="#262626" stroke-width=".19"/>
<path d="M173.6 152.5h26.1v22.4h-26.1v-22.4" fill="none" stroke="#000" stroke-width=".19" stroke-dasharray=".4 .4"/>
<path d="M184.8 160h11.2M184.8 158.1h11.2M184.8 163.7h3.7v3.7M184.8 161.9h11.2" fill="none" stroke="#0e0e0e" stroke-width=".19"/>
<g font-size="1.7" fill="#0e0e0e">
<text x="80.4" y="27.3">Limiter switches</text>
<text x="136.4" y="29.2">Emergency button</text>
<text x="184.8" y="29.2">Analog settings</text>
<text x="155" y="35.9">R1</text>
<text x="82.3" y="36.6">J1</text>
<text x="99.1" y="39.6">R7</text>
<text x="106.5" y="37.8">R6</text>
<text x="106.5" y="41.1">Pull-up</text>
<text x="155" y="41.1">220</text>
<text x="155" y="39.2">Pull-up</text>
<text x="82.3" y="47.8">Limiters</text>
<text x="99.1" y="44.8">220</text>
<text x="99.1" y="43">Pull-up</text>
<text x="106.5" y="43">220</text>
<text x="155" y="44.1">JP3</text>
<text x="207.7" y="47.6">1K</text>
<text x="207.7" y="43.9">R8</text>
<text x="207.7" y="45.8">Settings</text>
<text x="155" y="51.5">Emergency</text>
<text x="169.9" y="81.4">Signaling LEDs</text>
<text x="179" y="88.4">D1</text>
<text x="87.9" y="90.7">Control buttons</text>
<text x="201.5" y="91.8">R3</text>
<text x="201.5" y="95.2">Pull-up</text>
<text x="91.6" y="100">JP1</text>
<text x="114" y="101.1">R9</text>
<text x="179" y="96.4">Alarm</text>
<text x="179" y="99.6">D2</text>
<text x="201.5" y="97">220</text>
<text x="114" y="106.3">220</text>
<text x="114" y="104.5">Pull-up</text>
<text x="121.4" y="103">R10</text>
<text x="121.4" y="106.3">Pull-up</text>
<text x="128.9" y="104.9">R11</text>
<text x="179" y="107.7">Right limiter</text>
<text x="201.5" y="103">R4</text>
<text x="201.5" y="106.3">Pull-up</text>
<text x="121.4" y="108.2">220</text>
<text x="128.9" y="110.1">220</text>
<text x="128.9" y="108.2">Pull-up</text>
<text x="179" y="110.8">D3</text>
<text x="201.5" y="108.2">220</text>
<text x="91.6" y="114.9">Buttons</text>
<text x="179" y="118.8">Left limiter</text>
<text x="201.5" y="119.4">220</text>
<text x="201.5" y="114.2">R5</text>
<text x="201.5" y="117.5">Pull-up</text>
<text x="97.2" y="148.5">16X2 Alphanumeric LCD Display with backlight</text>
<text x="123.3" y="154.1">JP2</text>
<text x="173.6" y="152.2">Motor_control</text>
<text x="175.5" y="155.9">Motor</text>
<text x="175.5" y="167.1">Stepper</text>
<text x="106.3" y="178.8">R2</text>
<text x="106.3" y="182.5">4.7K</text>
<text x="106.3" y="180.7">Contrast</text>
<text x="123.3" y="180.1">LCD</text>
</g>
<g font-size="1.7" fill="#262626">
<text x="95.3" y="34.8">Left_switch</text>
<text x="95.3" y="31">Right_switch</text>
<text x="114.3" y="32.9">+5V</text>
<text x="162.8" y="32.9">+5V</text>
<text x="205.7" y="32.9">+5V</text>
<text x="138.2" y="45.9">Emergency</text>
<text x="190.4" y="44.1">Settings</text>
<text x="93.5" y="53.4">GND</text>
<text x="147.6" y="57.1">GND</text>
<text x="205.3" y="59">GND</text>
<text x="51" y="86">GND</text>
<text x="211.2" y="85.1">+5V</text>
<text x="114" y="94.4">Btn_Set</text>
<text x="136.7" y="94.4">+5V</text>
<text x="114" y="96.3">Btn_Left</text>
<text x="114" y="98.1">Btn_Right</text>
<text x="240.7" y="113">Emergency</text>
<text x="240.7" y="111.2">Btn_Set</text>
<text x="49.1" y="122.3">+5V</text>
<text x="104.7" y="122.3">GND</text>
<text x="205.3" y="124.2">Alarm</text>
<text x="171.8" y="127.9">GND</text>
<text x="205.3" y="127.9">Left_limit</text>
<text x="205.3" y="131.7">Right_limit</text>
<text x="114.3" y="152.2">+5V</text>
<text x="19.3" y="157.8">+5V +3V3</text>
<text x="110.2" y="161.5">DB6</text>
<text x="110.2" y="159.6">DB7</text>
<text x="188.5" y="161.5">Step</text>
<text x="188.5" y="159.6">Direction</text>
<text x="188.5" y="157.8">Enable</text>
<text x="110.2" y="167.1">EN</text>
<text x="110.2" y="165.2">DB4</text>
<text x="110.2" y="163.4">DB5</text>
<text x="99.4" y="172.7">+5V</text>
<text x="110.2" y="170.8">RS</text>
<text x="110.2" y="172.7">Contrast</text>
<text x="186.7" y="172.7">GND</text>
<text x="19" y="178.3">GND</text>
<text x="115.9" y="185.7">GND</text>
</g>
<g font-size="1.7">
<text x="85.7" y="41.3">3</text>
<text x="85.7" y="39.4">4</text>
<text x="85.7" y="45">1</text>
<text x="85.7" y="43.1">2</text>
<text x="156.3" y="46.9">1</text>
<text x="156.3" y="48.7">2</text>
<text x="95" y="106.5">4</text>
<text x="95" y="104.6">5</text>
<text x="95" y="102.8">6</text>
<text x="95" y="112.1">1</text>
<text x="95" y="110.2">2</text>
<text x="95" y="108.4">3</text>
<text x="124.6" y="156.8">1</text>
<text x="124.6" y="158.7">2</text>
<text x="124.6" y="160.6">3</text>
<text x="178.9" y="160.6">3</text>
<text x="178.9" y="158.7">4</text>
<text x="124.6" y="162.4">4</text>
<text x="124.6" y="164.3">5</text>
<text x="124.6" y="166.2">6</text>
<text x="178.9" y="164.3">1</text>
<text x="178.9" y="162.4">2</text>
<text x="124.6" y="168">7</text>
<text x="124.6" y="169.9">8</text>
<text x="124.6" y="171.7">9</text>
<text x="124.6" y="173.6">10</text>
<text x="124.6" y="175.5">11</text>
<text x="124.6" y="177.3">12</text>
</g>
<g font-size="1.3" fill="#0e0e0e">
<text x="25.8" y="32.5">8x1F-H8.5</text>
<text x="256.5" y="32.4">JP6</text>
<text x="25.4" y="40.8">*</text>
<text x="22.3" y="42.3">ADCH</text>
<text x="256.5" y="55.2">10x1F-H8.5</text>
<text x="34.3" y="86.5">18x2F-H8.5</text>
<text x="258.4" y="101.5">8x1F-H8.5</text>
<text x="270" y="109.3">*</text>
<text x="270" y="110.8">COMMUNICATION</text>
<text x="258.4" y="118.2">8x1F-H8.5</text>
<text x="39.9" y="124.3">XIO</text>
<text x="270" y="126.5">*</text>
<text x="270" y="128">PWML</text>
<text x="258.4" y="135">8x1F-H8.5</text>
<text x="270" y="141.4">*</text>
<text x="270" y="142.9">ADCL</text>
<text x="40.3" y="166.6">*</text>
<text x="40.3" y="166.6">POWER</text>
<text x="32.9" y="176.4">8x1F-H8.5</text>
</g>
<g font-size="1.3">
<text x="29.8" y="34.7">8</text>
<text x="258.9" y="34.7">1</text>
<text x="29.8" y="40.3">5</text>
<text x="29.8" y="38.5">6</text>
<text x="29.8" y="36.6">7</text>
<text x="258.9" y="36.6">2</text>
<text x="258.9" y="38.5">3</text>
<text x="258.9" y="40.3">4</text>
<text x="29.8" y="47.8">1</text>
<text x="29.8" y="45.9">2</text>
<text x="29.8" y="44.1">3</text>
<text x="29.8" y="42.2">4</text>
<text x="258.9" y="42.2">5</text>
<text x="258.9" y="44.1">6</text>
<text x="258.9" y="45.9">7</text>
<text x="258.9" y="47.8">8</text>
<text x="258.1" y="51.5">10</text>
<text x="258.9" y="49.7">9</text>
<text x="32.6" y="88.8">36</text>
<text x="39.1" y="88.8">35</text>
<text x="32.6" y="94.4">30</text>
<text x="32.6" y="92.5">32</text>
<text x="32.6" y="90.6">34</text>
<text x="39.1" y="94.4">29</text>
<text x="39.1" y="92.5">31</text>
<text x="39.1" y="90.6">33</text>
<text x="32.6" y="101.8">22</text>
<text x="32.6" y="99.9">24</text>
<text x="32.6" y="98.1">26</text>
<text x="32.6" y="96.2">28</text>
<text x="39.1" y="101.8">21</text>
<text x="39.1" y="99.9">23</text>
<text x="39.1" y="98.1">25</text>
<text x="39.1" y="96.2">27</text>
<text x="32.6" y="107.4">16</text>
<text x="32.6" y="105.5">18</text>
<text x="32.6" y="103.7">20</text>
<text x="39.1" y="107.4">15</text>
<text x="39.1" y="105.5">17</text>
<text x="39.1" y="103.7">19</text>
<text x="260.8" y="107.4">6</text>
<text x="260.8" y="105.5">7</text>
<text x="260.8" y="103.7">8</text>
<text x="32.6" y="113">10</text>
<text x="32.6" y="111.1">12</text>
<text x="32.6" y="109.3">14</text>
<text x="39.1" y="113">9</text>
<text x="39.1" y="111.1">11</text>
<text x="39.1" y="109.3">13</text>
<text x="260.8" y="113">3</text>
<text x="260.8" y="111.1">4</text>
<text x="260.8" y="109.3">5</text>
<text x="33.4" y="118.6">4</text>
<text x="33.4" y="116.8">6</text>
<text x="33.4" y="114.9">8</text>
<text x="39.1" y="118.6">3</text>
<text x="39.1" y="116.8">5</text>
<text x="39.1" y="114.9">7</text>
<text x="260.8" y="116.8">1</text>
<text x="260.8" y="114.9">2</text>
<text x="33.4" y="120.5">2</text>
<text x="39.1" y="120.5">1</text>
<text x="260.8" y="124.2">6</text>
<text x="260.8" y="122.3">7</text>
<text x="260.8" y="120.5">8</text>
<text x="260.8" y="131.7">2</text>
<text x="260.8" y="129.8">3</text>
<text x="260.8" y="127.9">4</text>
<text x="260.8" y="126.1">5</text>
<text x="260.8" y="133.5">1</text>
<text x="260.8" y="137.2">8</text>
<text x="260.8" y="142.8">5</text>
<text x="260.8" y="141">6</text>
<text x="260.8" y="139.1">7</text>
<text x="260.8" y="148.4">2</text>
<text x="260.8" y="146.6">3</text>
<text x="260.8" y="144.7">4</text>
<text x="260.8" y="150.3">1</text>
<text x="35.3" y="159.6">1</text>
<text x="35.3" y="161.5">2</text>
<text x="35.3" y="163.3">3</text>
<text x="35.3" y="165.2">4</text>
<text x="35.3" y="167">5</text>
<text x="35.3" y="168.9">6</text>
<text x="35.3" y="170.8">7</text>
<text x="35.3" y="172.6">8</text>
</g>
<g font-size="1.3" fill="#262626">
<text x="33.8" y="34.7">ADC15</text>
<text x="244.4" y="34.7">SCL2</text>
<text x="33.8" y="36.6">ADC14</text>
<text x="39.9" y="41.1" transform="rotate(-180 39.9 41.1)">ADC12</text>
<text x="39.9" y="39.2" transform="rotate(-180 39.9 39.2)">ADC13</text>
<text x="244.4" y="36.6">SDA2</text>
<text x="248.2" y="40.3">GND</text>
<text x="248.2" y="38.5">AREF</text>
<text x="39.9" y="46.7" transform="rotate(-180 39.9 46.7)">ADC9</text>
<text x="39.9" y="44.8" transform="rotate(-180 39.9 44.8)">ADC10</text>
<text x="39.9" y="43" transform="rotate(-180 39.9 43)">ADC11</text>
<text x="244.4" y="45.9">Right_limit</text>
<text x="244.4" y="47.8">Left_limit</text>
<text x="244.4" y="44.1">PB6</text>
<text x="244.4" y="42.2">PB7</text>
<text x="39.9" y="48.6" transform="rotate(-180 39.9 48.6)">ADC8</text>
<text x="244.4" y="51.5">PH5</text>
<text x="244.4" y="49.7">PH6</text>
<text x="24.5" y="92.5">PB2</text>
<text x="24.5" y="90.6">PB0</text>
<text x="24.5" y="94.4">PL0</text>
<text x="50.6" y="92.5">PB3</text>
<text x="50.6" y="90.6">PB1</text>
<text x="50.6" y="94.4">PL1</text>
<text x="24.5" y="101.8">PG0</text>
<text x="24.5" y="96.2">PL2</text>
<text x="24.5" y="98.1">PL4</text>
<text x="24.5" y="99.9">PL6</text>
<text x="50.6" y="101.8">PG1</text>
<text x="50.6" y="96.2">PL3</text>
<text x="50.6" y="98.1">PL5</text>
<text x="50.6" y="99.9">PL7</text>
<text x="24.5" y="105.5">PC0</text>
<text x="24.5" y="107.4">PC2</text>
<text x="24.5" y="103.7">PG2</text>
<text x="50.6" y="105.5">PC1</text>
<text x="50.6" y="107.4">PC3</text>
<text x="50.6" y="103.7">PD7</text>
<text x="250" y="105.5">RXD3</text>
<text x="250" y="107.4">TXD2</text>
<text x="250" y="103.7">TXD3</text>
<text x="24.5" y="109.3">PC4</text>
<text x="24.5" y="111.1">DB7</text>
<text x="24.5" y="113">DB5</text>
<text x="50.6" y="109.3">PC5</text>
<text x="50.6" y="111.1">DB6</text>
<text x="50.6" y="113">DB4</text>
<text x="249.6" y="113">RXD1</text>
<text x="249.6" y="111.1">TXD1</text>
<text x="250" y="109.3">RXD2</text>
<text x="24.5" y="118.6">Btn_Right</text>
<text x="24.5" y="116.8">PA3</text>
<text x="24.5" y="114.9">EN</text>
<text x="50.6" y="118.6">Btn_Left</text>
<text x="50.6" y="116.8">Alarm</text>
<text x="50.6" y="114.9">RS</text>
<text x="249.6" y="114.9">SDA1</text>
<text x="249.6" y="116.8">SCL1</text>
<text x="245.4" y="124.2">Direction</text>
<text x="246.3" y="122.3">Enable</text>
<text x="246.3" y="120.5">PH4</text>
<text x="245.4" y="127.9">Right_switch</text>
<text x="245.4" y="129.8">Left_switch</text>
<text x="245.4" y="131.7">PE1</text>
<text x="246.3" y="126.1">Step</text>
<text x="245.4" y="133.5">PE0</text>
<text x="249.1" y="143.6" transform="rotate(-180 249.1 143.6)">ADC4</text>
<text x="249.1" y="141.7" transform="rotate(-180 249.1 141.7)">ADC5</text>
<text x="249.1" y="139.9" transform="rotate(-180 249.1 139.9)">ADC6</text>
<text x="249.1" y="138" transform="rotate(-180 249.1 138)">ADC7</text>
<text x="249.1" y="147.4" transform="rotate(-180 249.1 147.4)">ADC2</text>
<text x="249.1" y="149.2" transform="rotate(-180 249.1 149.2)">ADC1</text>
<text x="249.1" y="145.5" transform="rotate(-180 249.1 145.5)">ADC3</text>
<text x="249.1" y="151.1" transform="rotate(-180 249.1 151.1)">Settings</text>
<text x="24.5" y="172.6">VIN</text>
</g>
</svg>
